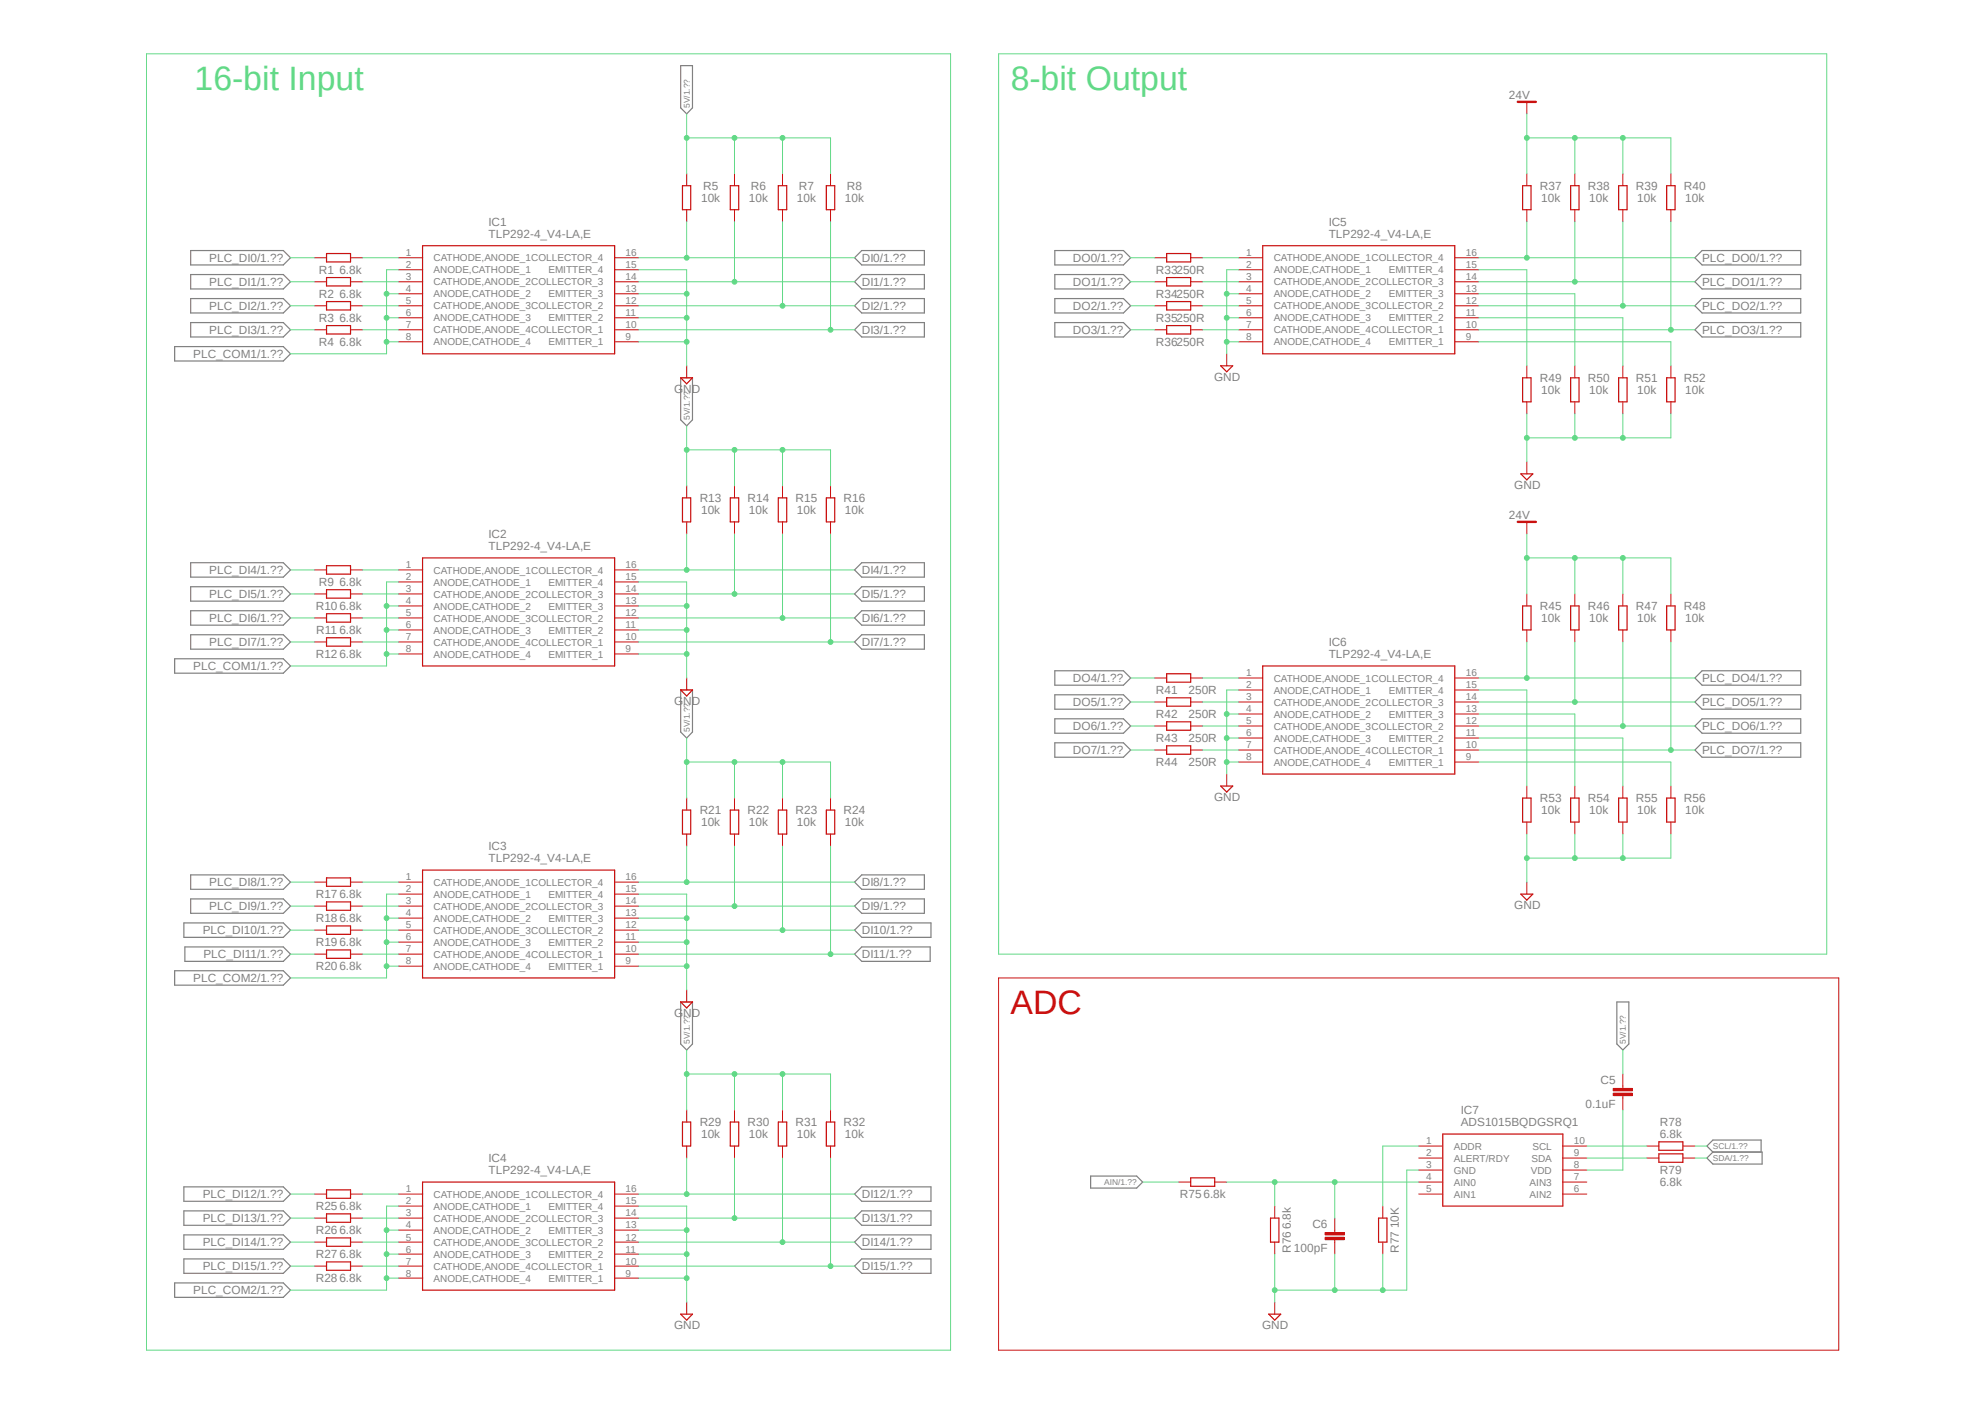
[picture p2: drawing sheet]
<svg xmlns="http://www.w3.org/2000/svg" width="420mm" height="297mm" viewBox="0 0 420 297" stroke-linecap="round" stroke-linejoin="round" font-family="sans-serif">
<path d="M30.9 11.3l358.3 274.4M389.2 11.3l-358.3 274.4" fill="none" stroke="#fff" stroke-width=".21"/>
<g fill="none" stroke="#808080" stroke-width=".25">
<path d="M144 13.9h2.5v8.9l-1.2 1.3-1.3-1.3zM40.3 53h19.6l1.6 1.5-1.6 1.5h-19.6zM40.3 58.1h19.6l1.6 1.5-1.6 1.5h-19.6zM180.8 54.5l1.5-1.5h13.3v3h-13.3zM180.8 59.6l1.5-1.5h13.3v3h-13.3zM223.2 53h14.5l1.5 1.5-1.5 1.5h-14.5zM223.2 58.1h14.5l1.5 1.5-1.5 1.5h-14.5zM358.6 54.5l1.5-1.5h20.9v3h-20.9zM358.6 59.6l1.5-1.5h20.9v3h-20.9zM37 73.3h22.9l1.6 1.5-1.6 1.6h-22.9zM40.3 63.2h19.6l1.6 1.5-1.6 1.5h-19.6zM40.3 68.2h19.6l1.6 1.6-1.6 1.5h-19.6z"/>
<path d="M144 79.9h2.5v8.9l-1.2 1.3-1.3-1.3zM180.8 64.7l1.5-1.5h13.3v3h-13.3zM180.8 69.8l1.5-1.6h13.3v3.1h-13.3zM223.2 63.2h14.5l1.5 1.5-1.5 1.5h-14.5zM223.2 68.2h14.5l1.5 1.6-1.5 1.5h-14.5zM358.6 64.7l1.5-1.5h20.9v3h-20.9zM358.6 69.8l1.5-1.6h20.9v3.1h-20.9zM40.3 119h19.6l1.6 1.6-1.6 1.5h-19.6zM37 139.4h22.9l1.6 1.5-1.6 1.5h-22.9zM40.3 124.1h19.6l1.6 1.5-1.6 1.6h-19.6zM40.3 129.2h19.6l1.6 1.5-1.6 1.5h-19.6zM40.3 134.3h19.6l1.6 1.5-1.6 1.5h-19.6z"/>
<path d="M180.8 120.6l1.5-1.6h13.3v3.1h-13.3zM180.8 125.6l1.5-1.5h13.3v3.1h-13.3zM180.8 130.7l1.5-1.5h13.3v3h-13.3zM182.3 134.3h13.3v3h-13.3l-1.5-1.5zM144 145.9h2.5v9l-1.2 1.2-1.3-1.2zM223.2 141.9h14.5l1.5 1.5-1.5 1.5h-14.5zM223.2 147h14.5l1.5 1.5-1.5 1.5h-14.5zM223.2 152.1h14.5l1.5 1.5-1.5 1.5h-14.5zM223.2 157.1h14.5l1.5 1.6-1.5 1.5h-14.5zM358.6 143.4l1.5-1.5h20.9v3h-20.9zM358.6 148.5l1.5-1.5h20.9v3h-20.9zM358.6 153.6l1.5-1.5h20.9v3h-20.9z"/>
<path d="M358.6 158.7l1.5-1.6h20.9v3.1h-20.9zM38.9 195.2h21l1.6 1.6-1.6 1.5h-21zM40.3 185.1h19.6l1.6 1.5-1.6 1.5h-19.6zM40.3 190.2h19.6l1.6 1.5-1.6 1.5h-19.6zM180.8 186.6l1.5-1.5h13.3v3h-13.3zM180.8 191.7l1.5-1.5h13.3v3h-13.3zM180.8 196.8l1.5-1.6h14.7v3.1h-14.7zM37 205.4h22.9l1.6 1.5-1.6 1.5h-22.9zM39.1 200.3h20.8l1.6 1.5-1.6 1.6h-20.8zM144 212h2.5v8.9l-1.2 1.2-1.3-1.2zM180.8 201.8l1.5-1.5h14.5v3.1h-14.5zM342.1 212h2.5v8.9l-1.2 1.2-1.3-1.2z"/>
<path d="M38.9 251.1h21l1.6 1.5-1.6 1.5h-21zM38.9 256.2h21l1.6 1.5-1.6 1.5h-21zM180.8 252.6l1.5-1.5h14.7v3h-14.7zM180.8 257.7l1.5-1.5h14.7v3h-14.7zM230.8 248.8h9.7l1.3 1.3-1.3 1.2h-9.7zM361.1 245l1.3-1.3h10.4v2.6h-10.4zM362.4 243.7l-1.3-1.3 1.3-1.2h10.2v2.5M37 271.4h22.9l1.6 1.5-1.6 1.5h-22.9zM38.9 261.2h21l1.6 1.6-1.6 1.5h-21zM38.9 266.3h21l1.6 1.5-1.6 1.6h-21zM180.8 262.8l1.5-1.6h14.7v3.1h-14.7zM182.3 266.3h14.7v3.1h-14.7l-1.5-1.6z"/>
</g>
<g fill="none" stroke="#c90d0c" stroke-width=".21">
<path d="M145.3 36.7v2.6M155.4 36.7v2.6M165.6 36.7v2.6M175.7 36.7v2.6M323 21.5v2.6M323 36.7v2.6M333.2 36.7v2.6M343.4 36.7v2.6M353.5 36.7v2.6M66.5 54.5h2.6M66.5 59.6h2.6M74.2 54.5h2.5"/>
<path d="M74.2 59.6h2.5M84.3 54.5h5.1M84.3 57.1h5.1M84.3 59.6h5.1M130 54.5h5.1M130 57.1h5.1M130 59.6h5.1M145.3 44.4v2.5M155.4 44.4v2.5M165.6 44.4v2.5M175.7 44.4v2.5M244.3 54.5h2.5"/>
<path d="M244.3 59.6h2.5M251.9 54.5h2.6M251.9 59.6h2.6M262.1 54.5h5.1M262.1 57.1h5.1M262.1 59.6h5.1M307.8 54.5h5.1M307.8 57.1h5.1M307.8 59.6h5.1M323 44.4v2.5M333.2 44.4v2.5M343.4 44.4v2.5"/>
<path d="M353.5 44.4v2.5M66.5 64.7h2.6M66.5 69.8h2.6M74.2 64.7h2.5M74.2 69.8h2.5M84.3 62.1h5.1M84.3 64.7h5.1M84.3 67.2h5.1M84.3 69.8h5.1M84.3 72.3h5.1M130 62.1h5.1M130 64.7h5.1"/>
<path d="M130 67.2h5.1M130 69.8h5.1M130 72.3h5.1M145.3 77.4v2.5M244.3 64.7h2.5M244.3 69.8h2.5M251.9 64.7h2.6M251.9 69.8h2.6M262.1 62.1h5.1M262.1 64.7h5.1M262.1 67.2h5.1M262.1 69.8h5.1"/>
<path d="M262.1 72.3h5.1M307.8 62.1h5.1M307.8 64.7h5.1M307.8 67.2h5.1M307.8 69.8h5.1M307.8 72.3h5.1M323 77.4v2.5M333.2 77.4v2.5M343.4 77.4v2.5M353.5 77.4v2.5M323 85v2.5M323 97.7v2.5"/>
<path d="M333.2 85v2.5M343.4 85v2.5M353.5 85v2.5M145.3 102.8v2.5M145.3 110.4v2.5M155.4 102.8v2.5M155.4 110.4v2.5M165.6 102.8v2.5M165.6 110.4v2.5M175.7 102.8v2.5M175.7 110.4v2.5M323 110.4v2.5"/>
<path d="M66.5 120.6h2.6M66.5 125.6h2.6M66.5 130.7h2.6M66.5 135.8h2.6M74.2 120.6h2.5M74.2 125.6h2.5M74.2 130.7h2.5M74.2 135.8h2.5M84.3 120.6h5.1M84.3 123.1h5.1M84.3 125.6h5.1M84.3 128.2h5.1"/>
<path d="M84.3 130.7h5.1M84.3 133.3h5.1M84.3 135.8h5.1M84.3 138.3h5.1M130 120.6h5.1M130 123.1h5.1M130 125.6h5.1M130 128.2h5.1M130 130.7h5.1M130 133.3h5.1M130 135.8h5.1M130 138.3h5.1"/>
<path d="M323 125.6v2.6M323 133.3v2.5M333.2 125.6v2.6M333.2 133.3v2.5M343.4 125.6v2.6M343.4 133.3v2.5M353.5 125.6v2.6M353.5 133.3v2.5M145.3 143.4v2.6M244.3 143.4h2.5M244.3 148.5h2.5M244.3 153.6h2.5"/>
<path d="M244.3 158.7h2.5M251.9 143.4h2.6M251.9 148.5h2.6M251.9 153.6h2.6M251.9 158.7h2.6M262.1 143.4h5.1M262.1 146h5.1M262.1 148.5h5.1M262.1 151h5.1M262.1 153.6h5.1M262.1 156.1h5.1M262.1 158.7h5.1"/>
<path d="M307.8 143.4h5.1M307.8 146h5.1M307.8 148.5h5.1M307.8 151h5.1M307.8 153.6h5.1M307.8 156.1h5.1M307.8 158.7h5.1M145.3 168.8v2.6M145.3 176.4v2.6M155.4 168.8v2.6M155.4 176.4v2.6M165.6 168.8v2.6"/>
<path d="M165.6 176.4v2.6M175.7 168.8v2.6M175.7 176.4v2.6M262.1 161.2h5.1M307.8 161.2h5.1M323 166.3v2.5M323 173.9v2.5M333.2 166.3v2.5M333.2 173.9v2.5M343.4 166.3v2.5M343.4 173.9v2.5M353.5 166.3v2.5"/>
<path d="M353.5 173.9v2.5M66.5 186.6h2.6M66.5 191.7h2.6M66.5 196.8h2.6M74.2 186.6h2.5M74.2 191.7h2.5M74.2 196.8h2.5M84.3 186.6h5.1M84.3 189.1h5.1M84.3 191.7h5.1M84.3 194.2h5.1M84.3 196.8h5.1"/>
<path d="M84.3 199.3h5.1M130 186.6h5.1M130 189.1h5.1M130 191.7h5.1M130 194.2h5.1M130 196.8h5.1M130 199.3h5.1M323 186.6v2.5M66.5 201.8h2.6M74.2 201.8h2.5M84.3 201.8h5.1M84.3 204.4h5.1"/>
<path d="M130 201.8h5.1M130 204.4h5.1M145.3 209.4v2.6M211.3 206.9h177.7v78.7h-177.7zM145.3 234.8v2.6M155.4 234.8v2.6M165.6 234.8v2.6M175.7 234.8v2.6M66.5 252.6h2.6M66.5 257.7h2.6M74.2 252.6h2.5M74.2 257.7h2.5"/>
<path d="M84.3 252.6h5.1M84.3 255.1h5.1M84.3 257.7h5.1M130 252.6h5.1M130 255.1h5.1M130 257.7h5.1M145.3 242.4v2.6M155.4 242.4v2.6M165.6 242.4v2.6M175.7 242.4v2.6M249.4 250.1h2.5M257 250.1h2.5"/>
<path d="M269.7 255.1v2.6M300.2 252.6h5.1M300.2 250.1h5.1M300.2 242.4h5.1M300.2 245h5.1M300.2 247.5h5.1M330.7 252.6h5M330.7 250.1h5M330.7 242.4h5M330.7 245h5M330.7 247.5h5M66.5 262.8h2.6"/>
<path d="M66.5 267.8h2.6M74.2 262.8h2.5M74.2 267.8h2.5M84.3 260.2h5.1M84.3 262.8h5.1M84.3 265.3h5.1M84.3 267.8h5.1M84.3 270.4h5.1M130 260.2h5.1M130 262.8h5.1M130 265.3h5.1M130 267.8h5.1"/>
<path d="M130 270.4h5.1M145.3 275.5v2.5M269.7 262.8v2.5"/>
</g>
<g fill="none" stroke="#c90d0c" stroke-width=".25">
<path d="M144.4 39.3h1.7v5.1h-1.7zM154.5 39.3h1.8v5.1h-1.8zM164.7 39.3h1.8v5.1h-1.8zM174.8 39.3h1.8v5.1h-1.8zM322.2 39.3h1.7v5.1h-1.7zM332.3 39.3h1.8v5.1h-1.8zM342.5 39.3h1.8v5.1h-1.8zM352.6 39.3h1.8v5.1h-1.8zM69.1 53.6h5.1v1.8h-5.1zM69.1 58.7h5.1v1.8h-5.1zM89.4 52h40.6v22.8h-40.6zM246.8 53.6h5.1v1.8h-5.1z"/>
<path d="M246.8 58.7h5.1v1.8h-5.1zM267.2 52h40.6v22.8h-40.6zM69.1 63.8h5.1v1.8h-5.1zM69.1 68.9h5.1v1.8h-5.1zM144 79.9h2.5l-1.2 1.3zM246.8 63.8h5.1v1.8h-5.1zM246.8 68.9h5.1v1.8h-5.1zM322.2 79.9h1.7v5.1h-1.7zM332.3 79.9h1.8v5.1h-1.8zM342.5 79.9h1.8v5.1h-1.8zM352.6 79.9h1.8v5.1h-1.8zM69.1 119.7h5.1v1.8h-5.1z"/>
<path d="M89.4 118h40.6v22.9h-40.6zM144.4 105.3h1.7v5.1h-1.7zM154.5 105.3h1.8v5.1h-1.8zM164.7 105.3h1.8v5.1h-1.8zM174.8 105.3h1.8v5.1h-1.8zM321.8 100.2h2.5l-1.3 1.3zM69.1 124.8h5.1v1.7h-5.1zM69.1 129.8h5.1v1.8h-5.1zM69.1 134.9h5.1v1.8h-5.1zM322.2 128.2h1.7v5.1h-1.7zM332.3 128.2h1.8v5.1h-1.8zM342.5 128.2h1.8v5.1h-1.8z"/>
<path d="M352.6 128.2h1.8v5.1h-1.8zM144 146h2.5l-1.2 1.2zM246.8 142.5h5.1v1.8h-5.1zM246.8 147.6h5.1v1.8h-5.1zM246.8 152.7h5.1v1.8h-5.1zM246.8 157.8h5.1v1.8h-5.1zM267.2 140.9h40.6v22.8h-40.6zM144.4 171.4h1.7v5h-1.7zM154.5 171.4h1.8v5h-1.8zM164.7 171.4h1.8v5h-1.8zM174.8 171.4h1.8v5h-1.8zM322.2 168.8h1.7v5.1h-1.7z"/>
<path d="M332.3 168.8h1.8v5.1h-1.8zM342.5 168.8h1.8v5.1h-1.8zM352.6 168.8h1.8v5.1h-1.8zM69.1 185.7h5.1v1.8h-5.1zM69.1 190.8h5.1v1.8h-5.1zM69.1 195.9h5.1v1.8h-5.1zM89.4 184.1h40.6v22.8h-40.6zM321.8 189.1h2.5l-1.3 1.3zM69.1 201h5.1v1.7h-5.1zM144 212h2.5l-1.2 1.2zM144.4 237.4h1.7v5h-1.7zM154.5 237.4h1.8v5h-1.8z"/>
<path d="M164.7 237.4h1.8v5h-1.8zM174.8 237.4h1.8v5h-1.8zM305.3 239.9h25.4v15.2h-25.4zM69.1 251.7h5.1v1.8h-5.1zM69.1 256.8h5.1v1.8h-5.1zM89.4 250.1h40.6v22.8h-40.6zM251.9 249.2h5.1v1.8h-5.1zM268.8 257.7h1.8v5.1h-1.8zM69.1 261.9h5.1v1.8h-5.1zM69.1 267h5.1v1.7h-5.1zM144 278h2.5l-1.2 1.3z"/>
</g>
<path d="M321.1 21.5h3.9M321.1 110.4h3.9" fill="none" stroke="#c90d0c" stroke-width=".51"/>
<path d="M341.3 231.3h4.1v.5h-4.1z" fill-rule="evenodd" fill="#c90d0c"/>
<path d="M341.3 231.3h4.1v.5h-4.1z" fill="none" stroke="#c90d0c" stroke-width=".21"/>
<path d="M341.3 230.3h4.1v.5h-4.1z" fill-rule="evenodd" fill="#c90d0c"/>
<path d="M341.3 230.3h4.1v.5h-4.1zM343.4 227.2v3.1M343.4 231.8v3" fill="none" stroke="#c90d0c" stroke-width=".21"/>
<path d="M280.4 261.7h4v.6h-4z" fill-rule="evenodd" fill="#c90d0c"/>
<path d="M280.4 261.7h4v.6h-4z" fill="none" stroke="#c90d0c" stroke-width=".21"/>
<path d="M280.4 260.7h4v.5h-4z" fill-rule="evenodd" fill="#c90d0c"/>
<path d="M259.5 74.8v2.6M259.5 163.7v2.6M282.4 257.7v3M292.6 255.1v2.6M348.4 242.4h2.6M348.4 245h2.6M356.1 242.4h2.5M356.1 245h2.5M269.7 275.5v2.5M280.4 260.7h4v.5h-4zM282.4 262.3v3M292.6 262.8v2.5" fill="none" stroke="#c90d0c" stroke-width=".21"/>
<path d="M258.3 77.4h2.5l-1.3 1.3zM258.3 166.3h2.5l-1.3 1.3zM291.7 257.7h1.8v5.1h-1.8zM351 241.6h5.1v1.7h-5.1zM351 244.1h5.1v1.8h-5.1zM268.4 278h2.6l-1.3 1.3z" fill="none" stroke="#c90d0c" stroke-width=".25"/>
<path d="M61.5 54.5h5M61.5 59.6h5M76.7 54.5h7.6M76.7 59.6h7.6M135.1 54.5h45.7M145.3 46.9v7.6M61.5 64.7h5M61.5 69.8h5M76.7 64.7h7.6M76.7 69.8h7.6" fill="none" stroke="#62d987" stroke-width=".21"/>
<circle cx="145.3" cy="54.5" r=".51" fill="#62d987"/>
<g fill="none" stroke="#62d987" stroke-width=".21">
<path d="M135.1 59.6h45.7M155.4 46.9v12.7"/>
<circle cx="145.3" cy="54.5" r=".51"/>
</g>
<circle cx="155.4" cy="59.6" r=".51" fill="#62d987"/>
<g fill="none" stroke="#62d987" stroke-width=".21">
<path d="M165.6 46.9v17.8M135.1 64.7h45.7"/>
<circle cx="155.4" cy="59.6" r=".51"/>
</g>
<circle cx="165.6" cy="64.7" r=".51" fill="#62d987"/>
<g fill="none" stroke="#62d987" stroke-width=".21">
<path d="M175.7 46.9v22.9M135.1 69.8h45.7"/>
<circle cx="165.6" cy="64.7" r=".51"/>
</g>
<circle cx="175.7" cy="69.8" r=".51" fill="#62d987"/>
<g fill="none" stroke="#62d987" stroke-width=".21">
<path d="M135.1 57.1h10.2v20.3M135.1 62.1h10.2"/>
<circle cx="175.7" cy="69.8" r=".51"/>
</g>
<circle cx="145.3" cy="62.1" r=".51" fill="#62d987"/>
<g fill="none" stroke="#62d987" stroke-width=".21">
<path d="M135.1 67.2h10.2"/>
<circle cx="145.3" cy="62.1" r=".51"/>
</g>
<circle cx="145.3" cy="67.2" r=".51" fill="#62d987"/>
<g fill="none" stroke="#62d987" stroke-width=".21">
<path d="M135.1 72.3h10.2"/>
<circle cx="145.3" cy="67.2" r=".51"/>
</g>
<circle cx="145.3" cy="72.3" r=".51" fill="#62d987"/>
<g fill="none" stroke="#62d987" stroke-width=".21">
<path d="M135.1 123.1h10.2v20.3M135.1 128.2h10.2"/>
<circle cx="145.3" cy="72.3" r=".51"/>
</g>
<circle cx="145.3" cy="128.2" r=".51" fill="#62d987"/>
<g fill="none" stroke="#62d987" stroke-width=".21">
<path d="M135.1 133.3h10.2"/>
<circle cx="145.3" cy="128.2" r=".51"/>
</g>
<circle cx="145.3" cy="133.3" r=".51" fill="#62d987"/>
<g fill="none" stroke="#62d987" stroke-width=".21">
<path d="M135.1 138.3h10.2"/>
<circle cx="145.3" cy="133.3" r=".51"/>
</g>
<circle cx="145.3" cy="138.3" r=".51" fill="#62d987"/>
<g fill="none" stroke="#62d987" stroke-width=".21">
<path d="M135.1 189.1h10.2v20.3M135.1 194.2h10.2"/>
<circle cx="145.3" cy="138.3" r=".51"/>
</g>
<circle cx="145.3" cy="194.2" r=".51" fill="#62d987"/>
<g fill="none" stroke="#62d987" stroke-width=".21">
<path d="M135.1 199.3h10.2"/>
<circle cx="145.3" cy="194.2" r=".51"/>
</g>
<circle cx="145.3" cy="199.3" r=".51" fill="#62d987"/>
<g fill="none" stroke="#62d987" stroke-width=".21">
<path d="M135.1 204.4h10.2"/>
<circle cx="145.3" cy="199.3" r=".51"/>
</g>
<circle cx="145.3" cy="204.4" r=".51" fill="#62d987"/>
<g fill="none" stroke="#62d987" stroke-width=".21">
<path d="M135.1 255.1h10.2v20.4M135.1 260.2h10.2"/>
<circle cx="145.3" cy="204.4" r=".51"/>
</g>
<circle cx="145.3" cy="260.2" r=".51" fill="#62d987"/>
<g fill="none" stroke="#62d987" stroke-width=".21">
<path d="M135.1 265.3h10.2"/>
<circle cx="145.3" cy="260.2" r=".51"/>
</g>
<circle cx="145.3" cy="265.3" r=".51" fill="#62d987"/>
<g fill="none" stroke="#62d987" stroke-width=".21">
<path d="M135.1 270.4h10.2"/>
<circle cx="145.3" cy="265.3" r=".51"/>
</g>
<circle cx="145.3" cy="270.4" r=".51" fill="#62d987"/>
<g fill="none" stroke="#62d987" stroke-width=".21">
<path d="M323 87.5v10.2M333.2 87.5v5.1h-10.2"/>
<circle cx="145.3" cy="270.4" r=".51"/>
</g>
<circle cx="323" cy="92.6" r=".51" fill="#62d987"/>
<g fill="none" stroke="#62d987" stroke-width=".21">
<path d="M343.4 87.5v5.1h-10.2"/>
<circle cx="323" cy="92.6" r=".51"/>
</g>
<circle cx="333.2" cy="92.6" r=".51" fill="#62d987"/>
<g fill="none" stroke="#62d987" stroke-width=".21">
<path d="M353.5 87.5v5.1h-10.1"/>
<circle cx="333.2" cy="92.6" r=".51"/>
</g>
<circle cx="343.4" cy="92.6" r=".51" fill="#62d987"/>
<g fill="none" stroke="#62d987" stroke-width=".21">
<path d="M323 176.4v10.2M333.2 176.4v5.1h-10.2"/>
<circle cx="343.4" cy="92.6" r=".51"/>
</g>
<circle cx="323" cy="181.5" r=".51" fill="#62d987"/>
<g fill="none" stroke="#62d987" stroke-width=".21">
<path d="M343.4 176.4v5.1h-10.2"/>
<circle cx="323" cy="181.5" r=".51"/>
</g>
<circle cx="333.2" cy="181.5" r=".51" fill="#62d987"/>
<g fill="none" stroke="#62d987" stroke-width=".21">
<path d="M353.5 176.4v5.1h-10.1"/>
<circle cx="333.2" cy="181.5" r=".51"/>
</g>
<circle cx="343.4" cy="181.5" r=".51" fill="#62d987"/>
<g fill="none" stroke="#62d987" stroke-width=".21">
<path d="M300.2 247.5h-2.6v25.4h-5M269.7 265.3v10.2"/>
<circle cx="343.4" cy="181.5" r=".51"/>
</g>
<circle cx="269.7" cy="272.9" r=".51" fill="#62d987"/>
<g fill="none" stroke="#62d987" stroke-width=".21">
<path d="M292.6 265.3v7.6h-22.9"/>
<circle cx="269.7" cy="272.9" r=".51"/>
</g>
<circle cx="292.6" cy="272.9" r=".51" fill="#62d987"/>
<g fill="none" stroke="#62d987" stroke-width=".21">
<path d="M282.4 265.3v7.6"/>
<circle cx="292.6" cy="272.9" r=".51"/>
</g>
<circle cx="282.4" cy="272.9" r=".51" fill="#62d987"/>
<g fill="none" stroke="#62d987" stroke-width=".21">
<path d="M262.1 57.1h-2.6v15.2h2.6M259.5 67.2h2.6"/>
<circle cx="282.4" cy="272.9" r=".51"/>
</g>
<circle cx="259.5" cy="67.2" r=".51" fill="#62d987"/>
<g fill="none" stroke="#62d987" stroke-width=".21">
<path d="M259.5 62.1h2.6"/>
<circle cx="259.5" cy="67.2" r=".51"/>
</g>
<circle cx="259.5" cy="62.1" r=".51" fill="#62d987"/>
<g fill="none" stroke="#62d987" stroke-width=".21">
<path d="M259.5 72.3v2.5"/>
<circle cx="259.5" cy="62.1" r=".51"/>
</g>
<circle cx="259.5" cy="72.3" r=".51" fill="#62d987"/>
<g fill="none" stroke="#62d987" stroke-width=".21">
<path d="M259.5 156.1h2.6M262.1 146h-2.6v15.2h2.6"/>
<circle cx="259.5" cy="72.3" r=".51"/>
</g>
<circle cx="259.5" cy="156.1" r=".51" fill="#62d987"/>
<g fill="none" stroke="#62d987" stroke-width=".21">
<path d="M259.5 151h2.6"/>
<circle cx="259.5" cy="156.1" r=".51"/>
</g>
<circle cx="259.5" cy="151" r=".51" fill="#62d987"/>
<g fill="none" stroke="#62d987" stroke-width=".21">
<path d="M259.5 161.2v2.5"/>
<circle cx="259.5" cy="151" r=".51"/>
</g>
<circle cx="259.5" cy="161.2" r=".51" fill="#62d987"/>
<g fill="none" stroke="#62d987" stroke-width=".21">
<path d="M323 24.1v12.6M323 29.2h30.5v7.5"/>
<circle cx="259.5" cy="161.2" r=".51"/>
</g>
<circle cx="323" cy="29.2" r=".51" fill="#62d987"/>
<g fill="none" stroke="#62d987" stroke-width=".21">
<path d="M343.4 29.2v7.5"/>
<circle cx="323" cy="29.2" r=".51"/>
</g>
<circle cx="343.4" cy="29.2" r=".51" fill="#62d987"/>
<g fill="none" stroke="#62d987" stroke-width=".21">
<path d="M333.2 29.2v7.5"/>
<circle cx="343.4" cy="29.2" r=".51"/>
</g>
<circle cx="333.2" cy="29.2" r=".51" fill="#62d987"/>
<g fill="none" stroke="#62d987" stroke-width=".21">
<path d="M323 112.9v12.7M323 118h30.5v7.6"/>
<circle cx="333.2" cy="29.2" r=".51"/>
</g>
<circle cx="323" cy="118" r=".51" fill="#62d987"/>
<g fill="none" stroke="#62d987" stroke-width=".21">
<path d="M343.4 118v7.6"/>
<circle cx="323" cy="118" r=".51"/>
</g>
<circle cx="343.4" cy="118" r=".51" fill="#62d987"/>
<g fill="none" stroke="#62d987" stroke-width=".21">
<path d="M333.2 118v7.6"/>
<circle cx="343.4" cy="118" r=".51"/>
</g>
<circle cx="333.2" cy="118" r=".51" fill="#62d987"/>
<g fill="none" stroke="#62d987" stroke-width=".21">
<path d="M145.3 112.9v7.7M61.5 120.6h5M61.5 125.6h5M61.5 130.7h5M61.5 135.8h5M76.7 120.6h7.6M76.7 125.6h7.6M76.7 130.7h7.6M76.7 135.8h7.6M135.1 120.6h45.7M61.5 186.6h5M61.5 191.7h5"/>
<path d="M61.5 196.8h5M76.7 186.6h7.6M76.7 191.7h7.6M76.7 196.8h7.6M61.5 201.8h5M76.7 201.8h7.6M61.5 252.6h5M61.5 257.7h5M76.7 252.6h7.6M76.7 257.7h7.6M61.5 262.8h5M61.5 267.8h5"/>
<path d="M76.7 262.8h7.6M76.7 267.8h7.6"/>
<circle cx="333.2" cy="118" r=".51"/>
</g>
<circle cx="145.3" cy="120.6" r=".51" fill="#62d987"/>
<g fill="none" stroke="#62d987" stroke-width=".21">
<path d="M155.4 112.9v12.7M135.1 125.6h45.7"/>
<circle cx="145.3" cy="120.6" r=".51"/>
</g>
<circle cx="155.4" cy="125.6" r=".51" fill="#62d987"/>
<g fill="none" stroke="#62d987" stroke-width=".21">
<path d="M165.6 112.9v17.8M135.1 130.7h45.7"/>
<circle cx="155.4" cy="125.6" r=".51"/>
</g>
<circle cx="165.6" cy="130.7" r=".51" fill="#62d987"/>
<g fill="none" stroke="#62d987" stroke-width=".21">
<path d="M175.7 112.9v22.9M135.1 135.8h45.7"/>
<circle cx="165.6" cy="130.7" r=".51"/>
</g>
<circle cx="175.7" cy="135.8" r=".51" fill="#62d987"/>
<g fill="none" stroke="#62d987" stroke-width=".21">
<path d="M145.3 179v7.6M135.1 186.6h45.7"/>
<circle cx="175.7" cy="135.8" r=".51"/>
</g>
<circle cx="145.3" cy="186.6" r=".51" fill="#62d987"/>
<g fill="none" stroke="#62d987" stroke-width=".21">
<path d="M155.4 179v12.7M135.1 191.7h45.7"/>
<circle cx="145.3" cy="186.6" r=".51"/>
</g>
<circle cx="155.4" cy="191.7" r=".51" fill="#62d987"/>
<g fill="none" stroke="#62d987" stroke-width=".21">
<path d="M165.6 179v17.8M135.1 196.8h45.7"/>
<circle cx="155.4" cy="191.7" r=".51"/>
</g>
<circle cx="165.6" cy="196.8" r=".51" fill="#62d987"/>
<g fill="none" stroke="#62d987" stroke-width=".21">
<path d="M175.7 179v22.8M135.1 201.8h45.7"/>
<circle cx="165.6" cy="196.8" r=".51"/>
</g>
<circle cx="175.7" cy="201.8" r=".51" fill="#62d987"/>
<g fill="none" stroke="#62d987" stroke-width=".21">
<path d="M135.1 252.6h45.7M145.3 245v7.6"/>
<circle cx="175.7" cy="201.8" r=".51"/>
</g>
<circle cx="145.3" cy="252.6" r=".51" fill="#62d987"/>
<g fill="none" stroke="#62d987" stroke-width=".21">
<path d="M135.1 257.7h45.7M155.4 245v12.7"/>
<circle cx="145.3" cy="252.6" r=".51"/>
</g>
<circle cx="155.4" cy="257.7" r=".51" fill="#62d987"/>
<g fill="none" stroke="#62d987" stroke-width=".21">
<path d="M165.6 245v17.8M135.1 262.8h45.7"/>
<circle cx="155.4" cy="257.7" r=".51"/>
</g>
<circle cx="165.6" cy="262.8" r=".51" fill="#62d987"/>
<g fill="none" stroke="#62d987" stroke-width=".21">
<path d="M175.7 245v22.8M135.1 267.8h45.7"/>
<circle cx="165.6" cy="262.8" r=".51"/>
</g>
<circle cx="175.7" cy="267.8" r=".51" fill="#62d987"/>
<g fill="none" stroke="#62d987" stroke-width=".21">
<path d="M31 11.4h170.1v274.2h-170.1zM211.3 11.4h175.2v190.4h-175.2zM239.2 54.5h5.1M239.2 59.6h5.1M254.5 54.5h7.6M254.5 59.6h7.6M312.9 54.5h45.7M312.9 57.1h10.1v20.3M323 46.9v7.6M239.2 64.7h5.1M239.2 69.8h5.1M254.5 64.7h7.6"/>
<path d="M254.5 69.8h7.6M312.9 62.1h20.3v15.3M312.9 67.2h30.5v10.2M312.9 72.3h40.6v5.1M239.2 143.4h5.1M239.2 148.5h5.1M239.2 153.6h5.1M239.2 158.7h5.1M254.5 143.4h7.6M254.5 148.5h7.6M254.5 153.6h7.6M254.5 158.7h7.6"/>
<path d="M312.9 146h10.1v20.3M312.9 151h20.3v15.3M312.9 156.1h30.5v10.2M312.9 161.2h40.6v5.1"/>
<circle cx="175.7" cy="267.8" r=".51"/>
</g>
<circle cx="323" cy="54.5" r=".51" fill="#62d987"/>
<g fill="none" stroke="#62d987" stroke-width=".21">
<path d="M312.9 59.6h45.7M333.2 46.9v12.7"/>
<circle cx="323" cy="54.5" r=".51"/>
</g>
<circle cx="333.2" cy="59.6" r=".51" fill="#62d987"/>
<g fill="none" stroke="#62d987" stroke-width=".21">
<path d="M343.4 46.9v17.8M312.9 64.7h45.7"/>
<circle cx="333.2" cy="59.6" r=".51"/>
</g>
<circle cx="343.4" cy="64.7" r=".51" fill="#62d987"/>
<g fill="none" stroke="#62d987" stroke-width=".21">
<path d="M353.5 46.9v22.9M312.9 69.8h45.7"/>
<circle cx="343.4" cy="64.7" r=".51"/>
</g>
<circle cx="353.5" cy="69.8" r=".51" fill="#62d987"/>
<g fill="none" stroke="#62d987" stroke-width=".21">
<path d="M323 135.8v7.6M312.9 143.4h45.7"/>
<circle cx="353.5" cy="69.8" r=".51"/>
</g>
<circle cx="323" cy="143.4" r=".51" fill="#62d987"/>
<g fill="none" stroke="#62d987" stroke-width=".21">
<path d="M333.2 135.8v12.7M312.9 148.5h45.7"/>
<circle cx="323" cy="143.4" r=".51"/>
</g>
<circle cx="333.2" cy="148.5" r=".51" fill="#62d987"/>
<g fill="none" stroke="#62d987" stroke-width=".21">
<path d="M343.4 135.8v17.8M312.9 153.6h45.7"/>
<circle cx="333.2" cy="148.5" r=".51"/>
</g>
<circle cx="343.4" cy="153.6" r=".51" fill="#62d987"/>
<g fill="none" stroke="#62d987" stroke-width=".21">
<path d="M353.5 135.8v22.9M312.9 158.7h45.7"/>
<circle cx="343.4" cy="153.6" r=".51"/>
</g>
<circle cx="353.5" cy="158.7" r=".51" fill="#62d987"/>
<g fill="none" stroke="#62d987" stroke-width=".21">
<path d="M84.3 57.1h-2.5v15.2h2.5M81.8 67.2h2.5"/>
<circle cx="353.5" cy="158.7" r=".51"/>
</g>
<circle cx="81.8" cy="67.2" r=".51" fill="#62d987"/>
<g fill="none" stroke="#62d987" stroke-width=".21">
<path d="M81.8 62.1h2.5"/>
<circle cx="81.8" cy="67.2" r=".51"/>
</g>
<circle cx="81.8" cy="62.1" r=".51" fill="#62d987"/>
<g fill="none" stroke="#62d987" stroke-width=".21">
<path d="M81.8 72.3v2.5"/>
<circle cx="81.8" cy="62.1" r=".51"/>
</g>
<circle cx="81.8" cy="72.3" r=".51" fill="#62d987"/>
<g fill="none" stroke="#62d987" stroke-width=".21">
<path d="M61.5 74.8h20.3M81.8 133.3h2.5M84.3 123.1h-2.5v15.2h2.5"/>
<circle cx="81.8" cy="72.3" r=".51"/>
</g>
<circle cx="81.8" cy="133.3" r=".51" fill="#62d987"/>
<g fill="none" stroke="#62d987" stroke-width=".21">
<path d="M81.8 128.2h2.5"/>
<circle cx="81.8" cy="133.3" r=".51"/>
</g>
<circle cx="81.8" cy="128.2" r=".51" fill="#62d987"/>
<g fill="none" stroke="#62d987" stroke-width=".21">
<path d="M81.8 138.3v2.6"/>
<circle cx="81.8" cy="128.2" r=".51"/>
</g>
<circle cx="81.8" cy="138.3" r=".51" fill="#62d987"/>
<g fill="none" stroke="#62d987" stroke-width=".21">
<path d="M61.5 140.9h20.3M81.8 199.3h2.5M84.3 189.1h-2.5v15.3h2.5"/>
<circle cx="81.8" cy="138.3" r=".51"/>
</g>
<circle cx="81.8" cy="199.3" r=".51" fill="#62d987"/>
<g fill="none" stroke="#62d987" stroke-width=".21">
<path d="M81.8 194.2h2.5"/>
<circle cx="81.8" cy="199.3" r=".51"/>
</g>
<circle cx="81.8" cy="194.2" r=".51" fill="#62d987"/>
<g fill="none" stroke="#62d987" stroke-width=".21">
<path d="M81.8 204.4v2.5"/>
<circle cx="81.8" cy="194.2" r=".51"/>
</g>
<circle cx="81.8" cy="204.4" r=".51" fill="#62d987"/>
<g fill="none" stroke="#62d987" stroke-width=".21">
<path d="M61.5 206.9h20.3M84.3 255.1h-2.5v15.3h2.5M81.8 265.3h2.5"/>
<circle cx="81.8" cy="204.4" r=".51"/>
</g>
<circle cx="81.8" cy="265.3" r=".51" fill="#62d987"/>
<g fill="none" stroke="#62d987" stroke-width=".21">
<path d="M81.8 260.2h2.5"/>
<circle cx="81.8" cy="265.3" r=".51"/>
</g>
<circle cx="81.8" cy="260.2" r=".51" fill="#62d987"/>
<g fill="none" stroke="#62d987" stroke-width=".21">
<path d="M81.8 270.4v2.5"/>
<circle cx="81.8" cy="260.2" r=".51"/>
</g>
<circle cx="81.8" cy="270.4" r=".51" fill="#62d987"/>
<g fill="none" stroke="#62d987" stroke-width=".21">
<path d="M259.5 250.1h22.9M269.7 250.1v5M61.5 272.9h20.3"/>
<circle cx="81.8" cy="270.4" r=".51"/>
</g>
<circle cx="269.7" cy="250.1" r=".51" fill="#62d987"/>
<g fill="none" stroke="#62d987" stroke-width=".21">
<path d="M300.2 250.1h-17.8v7.6"/>
<circle cx="269.7" cy="250.1" r=".51"/>
</g>
<circle cx="282.4" cy="250.1" r=".51" fill="#62d987"/>
<g fill="none" stroke="#62d987" stroke-width=".21">
<path d="M145.3 222.1v12.7M145.3 227.2h30.4v7.6M343.4 234.8v12.7h-7.7M343.4 222.1v5.1M241.8 250.1h7.6M300.2 242.4h-7.6v12.7"/>
<circle cx="282.4" cy="250.1" r=".51"/>
</g>
<circle cx="145.3" cy="227.2" r=".51" fill="#62d987"/>
<g fill="none" stroke="#62d987" stroke-width=".21">
<path d="M165.6 227.2v7.6"/>
<circle cx="145.3" cy="227.2" r=".51"/>
</g>
<circle cx="165.6" cy="227.2" r=".51" fill="#62d987"/>
<g fill="none" stroke="#62d987" stroke-width=".21">
<path d="M155.4 227.2v7.6"/>
<circle cx="165.6" cy="227.2" r=".51"/>
</g>
<circle cx="155.4" cy="227.2" r=".51" fill="#62d987"/>
<g fill="none" stroke="#62d987" stroke-width=".21">
<path d="M145.3 156.1v12.7M145.3 161.2h30.4v7.6"/>
<circle cx="155.4" cy="227.2" r=".51"/>
</g>
<circle cx="145.3" cy="161.2" r=".51" fill="#62d987"/>
<g fill="none" stroke="#62d987" stroke-width=".21">
<path d="M165.6 161.2v7.6"/>
<circle cx="145.3" cy="161.2" r=".51"/>
</g>
<circle cx="165.6" cy="161.2" r=".51" fill="#62d987"/>
<g fill="none" stroke="#62d987" stroke-width=".21">
<path d="M155.4 161.2v7.6"/>
<circle cx="165.6" cy="161.2" r=".51"/>
</g>
<circle cx="155.4" cy="161.2" r=".51" fill="#62d987"/>
<g fill="none" stroke="#62d987" stroke-width=".21">
<path d="M145.3 90.1v12.7M145.3 95.2h30.4v7.6"/>
<circle cx="155.4" cy="161.2" r=".51"/>
</g>
<circle cx="145.3" cy="95.2" r=".51" fill="#62d987"/>
<g fill="none" stroke="#62d987" stroke-width=".21">
<path d="M165.6 95.2v7.6"/>
<circle cx="145.3" cy="95.2" r=".51"/>
</g>
<circle cx="165.6" cy="95.2" r=".51" fill="#62d987"/>
<g fill="none" stroke="#62d987" stroke-width=".21">
<path d="M155.4 95.2v7.6"/>
<circle cx="165.6" cy="95.2" r=".51"/>
</g>
<circle cx="155.4" cy="95.2" r=".51" fill="#62d987"/>
<g fill="none" stroke="#62d987" stroke-width=".21">
<path d="M145.3 24.1v12.6M145.3 29.2h30.4v7.5"/>
<circle cx="155.4" cy="95.2" r=".51"/>
</g>
<circle cx="145.3" cy="29.2" r=".51" fill="#62d987"/>
<g fill="none" stroke="#62d987" stroke-width=".21">
<path d="M165.6 29.2v7.5"/>
<circle cx="145.3" cy="29.2" r=".51"/>
</g>
<circle cx="165.6" cy="29.2" r=".51" fill="#62d987"/>
<g fill="none" stroke="#62d987" stroke-width=".21">
<path d="M155.4 29.2v7.5"/>
<circle cx="165.6" cy="29.2" r=".51"/>
</g>
<circle cx="155.4" cy="29.2" r=".51" fill="#62d987"/>
<g fill="none" stroke="#62d987" stroke-width=".21">
<path d="M335.7 245h12.7M335.7 242.4h12.7M358.6 245h2.5M358.6 242.4h2.5"/>
<circle cx="155.4" cy="29.2" r=".51"/>
</g>
<g font-size="7.2" fill="#62d987">
<text x="41.1" y="19">16-bit Input</text>
<text x="213.9" y="19">8-bit Output</text>
</g>
<text font-size="7.2" fill="#c90d0c" x="213.8" y="214.5">ADC</text>
<g font-size="2.5" fill="#808080">
<text x="319.2" y="20.9">24V</text>
<text x="148.8" y="40.2">R5</text>
<text x="158.9" y="40.2">R6</text>
<text x="169" y="40.2">R7</text>
<text x="179.2" y="40.2">R8</text>
<text x="325.8" y="40.2">R37</text>
<text x="336" y="40.2">R38</text>
<text x="346.1" y="40.2">R39</text>
<text x="356.3" y="40.2">R40</text>
<text x="103.4" y="47.8">IC1</text>
<text x="148.3" y="42.7">10k</text>
<text x="158.5" y="42.7">10k</text>
<text x="168.6" y="42.7">10k</text>
<text x="178.8" y="42.7">10k</text>
<text x="281.1" y="47.8">IC5</text>
<text x="326.1" y="42.7">10k</text>
<text x="336.3" y="42.7">10k</text>
<text x="346.4" y="42.7">10k</text>
<text x="356.6" y="42.7">10k</text>
<text x="103.4" y="50.3">TLP292-4_V4-LA,E</text>
<text x="281.1" y="50.3">TLP292-4_V4-LA,E</text>
<text x="44.3" y="55.4">PLC_DI0/1.??</text>
<text x="67.5" y="58">R1 6.8k</text>
<text x="182.3" y="55.4">DI0/1.??</text>
<text x="227" y="55.4">DO0/1.??</text>
<text x="244.6" y="58">R33250R</text>
<text x="360.1" y="55.4">PLC_DO0/1.??</text>
<text x="44.3" y="60.5">PLC_DI1/1.??</text>
<text x="44.3" y="65.6">PLC_DI2/1.??</text>
<text x="67.5" y="63">R2 6.8k</text>
<text x="182.3" y="60.5">DI1/1.??</text>
<text x="182.3" y="65.6">DI2/1.??</text>
<text x="227" y="60.5">DO1/1.??</text>
<text x="227" y="65.6">DO2/1.??</text>
<text x="244.6" y="63">R34250R</text>
<text x="360.1" y="60.5">PLC_DO1/1.??</text>
<text x="360.1" y="65.6">PLC_DO2/1.??</text>
<text x="44.3" y="70.7">PLC_DI3/1.??</text>
<text x="67.5" y="68.1">R3 6.8k</text>
<text x="182.3" y="70.7">DI3/1.??</text>
<text x="227" y="70.7">DO3/1.??</text>
<text x="244.6" y="68.1">R35250R</text>
<text x="360.1" y="70.7">PLC_DO3/1.??</text>
<text x="40.9" y="75.7">PLC_COM1/1.??</text>
<text x="67.5" y="73.2">R4 6.8k</text>
<text x="244.6" y="73.2">R36250R</text>
<text x="142.6" y="83.1">GND</text>
<text x="256.9" y="80.6">GND</text>
<text x="325.8" y="80.8">R49</text>
<text x="326.1" y="83.4">10k</text>
<text x="336" y="80.8">R50</text>
<text x="336.3" y="83.4">10k</text>
<text x="346.1" y="80.8">R51</text>
<text x="346.4" y="83.4">10k</text>
<text x="356.3" y="80.8">R52</text>
<text x="356.6" y="83.4">10k</text>
<text x="148" y="106.2">R13</text>
<text x="158.2" y="106.2">R14</text>
<text x="168.3" y="106.2">R15</text>
<text x="178.5" y="106.2">R16</text>
<text x="320.4" y="103.4">GND</text>
<text x="103.4" y="113.8">IC2</text>
<text x="148.3" y="108.8">10k</text>
<text x="158.5" y="108.8">10k</text>
<text x="168.6" y="108.8">10k</text>
<text x="178.8" y="108.8">10k</text>
<text x="319.2" y="109.8">24V</text>
<text x="103.4" y="116.4">TLP292-4_V4-LA,E</text>
<text x="44.3" y="121.5">PLC_DI4/1.??</text>
<text x="67.5" y="124">R9 6.8k</text>
<text x="182.3" y="121.5">DI4/1.??</text>
<text x="44.3" y="126.5">PLC_DI5/1.??</text>
<text x="44.3" y="131.6">PLC_DI6/1.??</text>
<text x="66.8" y="129.1">R106.8k</text>
<text x="182.3" y="126.5">DI5/1.??</text>
<text x="182.3" y="131.6">DI6/1.??</text>
<text x="325.8" y="129.1">R45</text>
<text x="326.1" y="131.6">10k</text>
<text x="336" y="129.1">R46</text>
<text x="336.3" y="131.6">10k</text>
<text x="346.1" y="129.1">R47</text>
<text x="346.4" y="131.6">10k</text>
<text x="356.3" y="129.1">R48</text>
<text x="356.6" y="131.6">10k</text>
<text x="44.3" y="136.7">PLC_DI7/1.??</text>
<text x="66.9" y="134.2">R11 6.8k</text>
<text x="182.3" y="136.7">DI7/1.??</text>
<text x="281.1" y="136.7">IC6</text>
<text x="40.9" y="141.8">PLC_COM1/1.??</text>
<text x="66.8" y="139.2">R126.8k</text>
<text x="281.1" y="139.2">TLP292-4_V4-LA,E</text>
<text x="142.6" y="149.1">GND</text>
<text x="227" y="144.3">DO4/1.??</text>
<text x="227" y="149.4">DO5/1.??</text>
<text x="244.6" y="146.9">R41</text>
<text x="251.5" y="146.9">250R</text>
<text x="360.1" y="144.3">PLC_DO4/1.??</text>
<text x="360.1" y="149.4">PLC_DO5/1.??</text>
<text x="227" y="154.5">DO6/1.??</text>
<text x="244.6" y="151.9">R42</text>
<text x="251.5" y="151.9">250R</text>
<text x="360.1" y="154.5">PLC_DO6/1.??</text>
<text x="227" y="159.6">DO7/1.??</text>
<text x="244.6" y="157">R43</text>
<text x="251.5" y="157">250R</text>
<text x="360.1" y="159.6">PLC_DO7/1.??</text>
<text x="244.6" y="162.1">R44</text>
<text x="251.5" y="162.1">250R</text>
<text x="148" y="172.3">R21</text>
<text x="158.2" y="172.3">R22</text>
<text x="168.3" y="172.3">R23</text>
<text x="178.5" y="172.3">R24</text>
<text x="256.9" y="169.5">GND</text>
<text x="325.8" y="169.7">R53</text>
<text x="326.1" y="172.3">10k</text>
<text x="336" y="169.7">R54</text>
<text x="336.3" y="172.3">10k</text>
<text x="346.1" y="169.7">R55</text>
<text x="346.4" y="172.3">10k</text>
<text x="356.3" y="169.7">R56</text>
<text x="356.6" y="172.3">10k</text>
<text x="103.4" y="179.9">IC3</text>
<text x="148.3" y="174.8">10k</text>
<text x="158.5" y="174.8">10k</text>
<text x="168.6" y="174.8">10k</text>
<text x="178.8" y="174.8">10k</text>
<text x="103.4" y="182.4">TLP292-4_V4-LA,E</text>
<text x="44.3" y="187.5">PLC_DI8/1.??</text>
<text x="66.8" y="190">R176.8k</text>
<text x="182.3" y="187.5">DI8/1.??</text>
<text x="42.9" y="197.7">PLC_DI10/1.??</text>
<text x="44.3" y="192.6">PLC_DI9/1.??</text>
<text x="66.8" y="195.1">R186.8k</text>
<text x="182.3" y="192.6">DI9/1.??</text>
<text x="182.3" y="197.7">DI10/1.??</text>
<text x="320.4" y="192.3">GND</text>
<text x="43.1" y="202.7">PLC_DI11/1.??</text>
<text x="66.8" y="200.2">R196.8k</text>
<text x="182.3" y="202.7">DI11/1.??</text>
<text x="40.9" y="207.8">PLC_COM2/1.??</text>
<text x="66.8" y="205.3">R206.8k</text>
<text x="142.6" y="215.1">GND</text>
<text x="338.6" y="229.4">C5</text>
<text x="148" y="238.3">R29</text>
<text x="158.2" y="238.3">R30</text>
<text x="168.3" y="238.3">R31</text>
<text x="178.5" y="238.3">R32</text>
<text x="309.1" y="238.3">ADS1015BQDGSRQ1</text>
<text x="309.1" y="235.7">IC7</text>
<text x="335.5" y="234.4">0.1uF</text>
<text x="351.2" y="238.3">R78</text>
<text x="103.4" y="245.9">IC4</text>
<text x="148.3" y="240.8">10k</text>
<text x="158.5" y="240.8">10k</text>
<text x="168.6" y="240.8">10k</text>
<text x="178.8" y="240.8">10k</text>
<text x="351.2" y="240.8">6.8k</text>
<text x="103.4" y="248.4">TLP292-4_V4-LA,E</text>
<text x="351.2" y="251">6.8k</text>
<text x="351.2" y="248.4">R79</text>
<text x="42.9" y="253.5">PLC_DI12/1.??</text>
<text x="66.8" y="256">R256.8k</text>
<text x="182.3" y="253.5">DI12/1.??</text>
<text x="249.6" y="253.5">R756.8k</text>
<text x="42.9" y="258.6">PLC_DI13/1.??</text>
<text x="42.9" y="263.7">PLC_DI14/1.??</text>
<text x="66.8" y="261.1">R266.8k</text>
<text x="182.3" y="258.6">DI13/1.??</text>
<text x="182.3" y="263.7">DI14/1.??</text>
<text x="277.7" y="259.8">C6</text>
<text x="42.9" y="268.7">PLC_DI15/1.??</text>
<text x="66.8" y="266.2">R276.8k</text>
<text x="182.3" y="268.7">DI15/1.??</text>
<text x="273.1" y="265.1" transform="rotate(-90 273.1 265.1)">R766.8k</text>
<text x="273.8" y="264.9">100pF</text>
<text x="296" y="265.1" transform="rotate(-90 296 265.1)">R77 10K</text>
<text x="40.9" y="273.8">PLC_COM2/1.??</text>
<text x="66.8" y="271.3">R286.8k</text>
<text x="142.6" y="281.2">GND</text>
<text x="267" y="281.2">GND</text>
</g>
<g font-size="2.1" fill="#808080">
<text x="85.9" y="54.2">1</text>
<text x="85.9" y="56.7">2</text>
<text x="85.9" y="59.3">3</text>
<text x="91.7" y="55.3">CATHODE,ANODE_1COLLECTOR_4</text>
<text x="91.7" y="57.8">ANODE,CATHODE_1</text>
<text x="116" y="57.8">EMITTER_4</text>
<text x="132.4" y="54.2">16</text>
<text x="132.4" y="56.7">15</text>
<text x="132.4" y="59.3">14</text>
<text x="263.7" y="54.2">1</text>
<text x="263.7" y="56.7">2</text>
<text x="263.7" y="59.3">3</text>
<text x="269.5" y="55.3">CATHODE,ANODE_1COLLECTOR_4</text>
<text x="269.5" y="57.8">ANODE,CATHODE_1</text>
<text x="293.8" y="57.8">EMITTER_4</text>
<text x="310.1" y="54.2">16</text>
<text x="310.1" y="56.7">15</text>
<text x="310.1" y="59.3">14</text>
<text x="85.9" y="61.8">4</text>
<text x="85.9" y="64.3">5</text>
<text x="91.7" y="60.4">CATHODE,ANODE_2COLLECTOR_3</text>
<text x="91.7" y="62.9">ANODE,CATHODE_2</text>
<text x="91.7" y="65.4">CATHODE,ANODE_3COLLECTOR_2</text>
<text x="116" y="62.9">EMITTER_3</text>
<text x="132.4" y="61.8">13</text>
<text x="132.4" y="64.3">12</text>
<text x="263.7" y="61.8">4</text>
<text x="263.7" y="64.3">5</text>
<text x="269.5" y="60.4">CATHODE,ANODE_2COLLECTOR_3</text>
<text x="269.5" y="62.9">ANODE,CATHODE_2</text>
<text x="269.5" y="65.4">CATHODE,ANODE_3COLLECTOR_2</text>
<text x="293.8" y="62.9">EMITTER_3</text>
<text x="310.1" y="61.8">13</text>
<text x="310.1" y="64.3">12</text>
<text x="85.9" y="66.9">6</text>
<text x="85.9" y="69.4">7</text>
<text x="85.9" y="72">8</text>
<text x="91.7" y="68">ANODE,CATHODE_3</text>
<text x="91.7" y="70.5">CATHODE,ANODE_4COLLECTOR_1</text>
<text x="116" y="68">EMITTER_2</text>
<text x="132.4" y="66.9">11</text>
<text x="132.4" y="69.4">10</text>
<text x="132.4" y="72">9</text>
<text x="263.7" y="66.9">6</text>
<text x="263.7" y="69.4">7</text>
<text x="263.7" y="72">8</text>
<text x="269.5" y="68">ANODE,CATHODE_3</text>
<text x="269.5" y="70.5">CATHODE,ANODE_4COLLECTOR_1</text>
<text x="293.8" y="68">EMITTER_2</text>
<text x="310.1" y="66.9">11</text>
<text x="310.1" y="69.4">10</text>
<text x="310.1" y="72">9</text>
<text x="91.7" y="73.1">ANODE,CATHODE_4</text>
<text x="116" y="73.1">EMITTER_1</text>
<text x="269.5" y="73.1">ANODE,CATHODE_4</text>
<text x="293.8" y="73.1">EMITTER_1</text>
<text x="85.9" y="120.2">1</text>
<text x="85.9" y="122.8">2</text>
<text x="85.9" y="125.3">3</text>
<text x="91.7" y="121.3">CATHODE,ANODE_1COLLECTOR_4</text>
<text x="91.7" y="123.9">ANODE,CATHODE_1</text>
<text x="116" y="123.9">EMITTER_4</text>
<text x="132.4" y="120.2">16</text>
<text x="132.4" y="122.8">15</text>
<text x="132.4" y="125.3">14</text>
<text x="85.9" y="127.8">4</text>
<text x="85.9" y="130.4">5</text>
<text x="91.7" y="126.4">CATHODE,ANODE_2COLLECTOR_3</text>
<text x="91.7" y="128.9">ANODE,CATHODE_2</text>
<text x="91.7" y="131.5">CATHODE,ANODE_3COLLECTOR_2</text>
<text x="116" y="128.9">EMITTER_3</text>
<text x="132.4" y="127.8">13</text>
<text x="132.4" y="130.4">12</text>
<text x="85.9" y="132.9">6</text>
<text x="85.9" y="135.5">7</text>
<text x="91.7" y="134">ANODE,CATHODE_3</text>
<text x="91.7" y="136.6">CATHODE,ANODE_4COLLECTOR_1</text>
<text x="116" y="134">EMITTER_2</text>
<text x="132.4" y="132.9">11</text>
<text x="132.4" y="135.5">10</text>
<text x="85.9" y="138">8</text>
<text x="91.7" y="139.1">ANODE,CATHODE_4</text>
<text x="116" y="139.1">EMITTER_1</text>
<text x="132.4" y="138">9</text>
<text x="263.7" y="143">1</text>
<text x="310.1" y="143">16</text>
<text x="263.7" y="145.6">2</text>
<text x="263.7" y="148.1">3</text>
<text x="269.5" y="144.2">CATHODE,ANODE_1COLLECTOR_4</text>
<text x="269.5" y="146.7">ANODE,CATHODE_1</text>
<text x="269.5" y="149.3">CATHODE,ANODE_2COLLECTOR_3</text>
<text x="293.8" y="146.7">EMITTER_4</text>
<text x="310.1" y="145.6">15</text>
<text x="310.1" y="148.1">14</text>
<text x="263.7" y="150.7">4</text>
<text x="263.7" y="153.2">5</text>
<text x="263.7" y="155.7">6</text>
<text x="269.5" y="151.8">ANODE,CATHODE_2</text>
<text x="269.5" y="154.3">CATHODE,ANODE_3COLLECTOR_2</text>
<text x="293.8" y="151.8">EMITTER_3</text>
<text x="310.1" y="150.7">13</text>
<text x="310.1" y="153.2">12</text>
<text x="310.1" y="155.7">11</text>
<text x="263.7" y="158.3">7</text>
<text x="263.7" y="160.8">8</text>
<text x="269.5" y="156.9">ANODE,CATHODE_3</text>
<text x="269.5" y="159.4">CATHODE,ANODE_4COLLECTOR_1</text>
<text x="269.5" y="162">ANODE,CATHODE_4</text>
<text x="293.8" y="156.9">EMITTER_2</text>
<text x="293.8" y="162">EMITTER_1</text>
<text x="310.1" y="158.3">10</text>
<text x="310.1" y="160.8">9</text>
<text x="85.9" y="186.2">1</text>
<text x="85.9" y="188.8">2</text>
<text x="85.9" y="191.3">3</text>
<text x="91.7" y="187.4">CATHODE,ANODE_1COLLECTOR_4</text>
<text x="91.7" y="189.9">ANODE,CATHODE_1</text>
<text x="116" y="189.9">EMITTER_4</text>
<text x="132.4" y="186.2">16</text>
<text x="132.4" y="188.8">15</text>
<text x="132.4" y="191.3">14</text>
<text x="85.9" y="193.8">4</text>
<text x="85.9" y="196.4">5</text>
<text x="91.7" y="192.4">CATHODE,ANODE_2COLLECTOR_3</text>
<text x="91.7" y="195">ANODE,CATHODE_2</text>
<text x="91.7" y="197.5">CATHODE,ANODE_3COLLECTOR_2</text>
<text x="116" y="195">EMITTER_3</text>
<text x="132.4" y="193.8">13</text>
<text x="132.4" y="196.4">12</text>
<text x="85.9" y="198.9">6</text>
<text x="85.9" y="201.5">7</text>
<text x="91.7" y="200.1">ANODE,CATHODE_3</text>
<text x="91.7" y="202.6">CATHODE,ANODE_4COLLECTOR_1</text>
<text x="116" y="200.1">EMITTER_2</text>
<text x="132.4" y="198.9">11</text>
<text x="132.4" y="201.5">10</text>
<text x="85.9" y="204">8</text>
<text x="91.7" y="205.1">ANODE,CATHODE_4</text>
<text x="116" y="205.1">EMITTER_1</text>
<text x="132.4" y="204">9</text>
<text x="301.8" y="242.1">1</text>
<text x="301.8" y="244.6">2</text>
<text x="307.6" y="243.2">ADDR</text>
<text x="307.6" y="245.7">ALERT/RDY</text>
<text x="324" y="245.7">SDA</text>
<text x="324.2" y="243.2">SCL</text>
<text x="333" y="242.1">10</text>
<text x="333" y="244.6">9</text>
<text x="301.8" y="247.2">3</text>
<text x="301.8" y="249.7">4</text>
<text x="307.6" y="248.3">GND</text>
<text x="307.6" y="250.8">AIN0</text>
<text x="323.6" y="250.8">AIN3</text>
<text x="323.9" y="248.3">VDD</text>
<text x="333" y="247.2">8</text>
<text x="333" y="249.7">7</text>
<text x="85.9" y="252.3">1</text>
<text x="85.9" y="254.8">2</text>
<text x="85.9" y="257.3">3</text>
<text x="91.7" y="253.4">CATHODE,ANODE_1COLLECTOR_4</text>
<text x="91.7" y="255.9">ANODE,CATHODE_1</text>
<text x="116" y="255.9">EMITTER_4</text>
<text x="132.4" y="252.3">16</text>
<text x="132.4" y="254.8">15</text>
<text x="132.4" y="257.3">14</text>
<text x="301.8" y="252.3">5</text>
<text x="307.6" y="253.4">AIN1</text>
<text x="323.6" y="253.4">AIN2</text>
<text x="333" y="252.3">6</text>
<text x="85.9" y="259.9">4</text>
<text x="85.9" y="262.4">5</text>
<text x="91.7" y="258.4">CATHODE,ANODE_2COLLECTOR_3</text>
<text x="91.7" y="261">ANODE,CATHODE_2</text>
<text x="91.7" y="263.5">CATHODE,ANODE_3COLLECTOR_2</text>
<text x="116" y="261">EMITTER_3</text>
<text x="132.4" y="259.9">13</text>
<text x="132.4" y="262.4">12</text>
<text x="85.9" y="265">6</text>
<text x="85.9" y="267.5">7</text>
<text x="91.7" y="266.1">ANODE,CATHODE_3</text>
<text x="91.7" y="268.6">CATHODE,ANODE_4COLLECTOR_1</text>
<text x="116" y="266.1">EMITTER_2</text>
<text x="132.4" y="265">11</text>
<text x="132.4" y="267.5">10</text>
<text x="85.9" y="270">8</text>
<text x="91.7" y="271.1">ANODE,CATHODE_4</text>
<text x="116" y="271.1">EMITTER_1</text>
<text x="132.4" y="270">9</text>
</g>
<g font-size="1.8" fill="#808080">
<text x="145.9" y="22.8" transform="rotate(-90 145.9 22.8)">5V/1.??</text>
<text x="145.9" y="88.8" transform="rotate(-90 145.9 88.8)">5V/1.??</text>
<text x="145.9" y="154.9" transform="rotate(-90 145.9 154.9)">5V/1.??</text>
<text x="145.9" y="220.9" transform="rotate(-90 145.9 220.9)">5V/1.??</text>
<text x="344" y="220.9" transform="rotate(-90 344 220.9)">5V/1.??</text>
<text x="362.4" y="243.1">SCL/1.??</text>
<text x="362.4" y="245.6">SDA/1.??</text>
<text x="233.6" y="250.7">AIN/1.??</text>
</g>
</svg>
